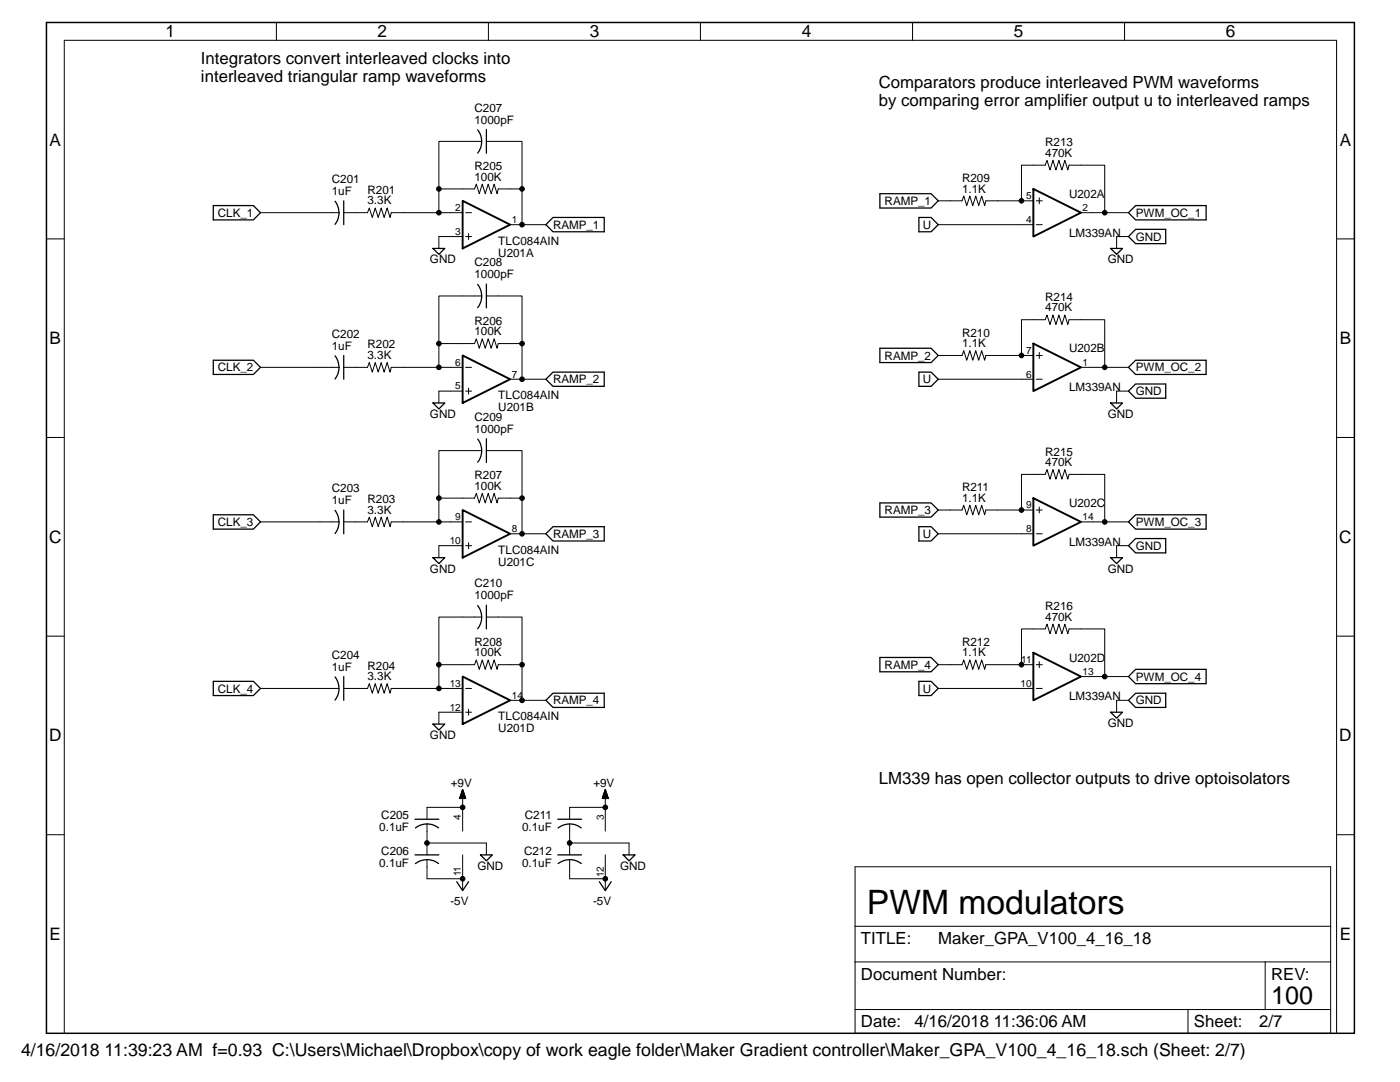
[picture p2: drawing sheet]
<svg xmlns="http://www.w3.org/2000/svg" width="279mm" height="216mm" viewBox="0 0 279 216" stroke-linecap="round" stroke-linejoin="round" font-family="sans-serif">
<g fill="none" stroke="#000" stroke-width=".25">
<path d="M95.3 25.9l.5 .9 .3 1.4M96.1 28.2l-.1 1-.7 1.3M97.1 25.8v4.8M175.6 38.7h10.2l1.4 1.4-1.4 1.4h-10.2zM42.6 41h8l1.4 1.4-1.4 1.5h-8zM66.9 40.2a3.7 3.7 0 0 1 0 4.6M68.6 40.1v4.7M86.4 49.6h2.4l-1.2 1.2zM95.3 56.7l.5 .9 .3 1.5M96.1 59.1l-.1 .9-.7 1.4M97.1 56.7v4.7M110.4 43.4h10.2v2.8h-10.2l-1.5-1.4z"/>
<path d="M183.4 43.4h2.4l1.4 1.4-1.4 1.4h-2.4zM221.7 49.6h2.3l-1.2 1.2zM225.2 42.4l1.4-1.4h14.1v2.9h-14.1zM226.6 45.8h6v2.8h-6l-1.4-1.4zM42.6 71.9h8l1.4 1.4-1.4 1.4h-8zM66.9 71a3.7 3.7 0 0 1 0 4.6M68.6 70.9v4.8M108.9 75.7l1.5-1.4h10.2v2.8h-10.2zM175.6 69.5h10.2l1.4 1.4-1.4 1.4h-10.2zM183.4 74.3h2.4l1.4 1.4-1.4 1.4h-2.4zM225.2 78l1.4-1.4h6v2.9h-6zM225.2 73.3l1.4-1.4h14.1v2.8h-14.1z"/>
<path d="M86.4 80.4h2.4l-1.2 1.2zM95.3 87.6l.5 .9 .3 1.4M96.1 89.9l-.3 1.5-.5 .8M97.1 87.5v4.8M221.7 80.4h2.3l-1.2 1.2zM42.6 102.7h8l1.4 1.4-1.4 1.5h-8zM66.9 101.8a3.7 3.7 0 0 1 0 4.7M68.6 101.8v4.7M86.4 111.3h2.4l-1.2 1.2zM108.9 106.5l1.5-1.4h10.2v2.9h-10.2zM175.6 100.4h10.2l1.4 1.4-1.4 1.4h-10.2zM183.4 105.1h2.4l1.4 1.4-1.4 1.5h-2.4z"/>
<path d="M221.7 111.3h2.3l-1.2 1.2zM225.2 108.9l1.4-1.4h6v2.8h-6zM225.2 104.1l1.4-1.4h14.1v2.9h-14.1zM42.6 136h8l1.4 1.4-1.4 1.4h-8zM66.9 135.1a3.7 3.7 0 0 1 0 4.6M68.6 135v4.7M95.3 120.8l.5 .9 .3 1.4M96.1 123.1l-.1 1-.7 1.4M97.1 120.8v4.7M108.9 139.7l1.5-1.4h10.2v2.9h-10.2zM175.6 131.2h10.2l1.4 1.4-1.4 1.4h-10.2zM183.4 136h2.4l1.4 1.4-1.4 1.4h-2.4z"/>
<path d="M225.2 139.7l1.4-1.4h6v2.9h-6zM226.6 133.6h14.1v2.8h-14.1l-1.4-1.4zM86.4 144.5h2.4l-1.2 1.2zM92.3 157.5l.6 1.8h-1.2zM120.8 157.5l.6 1.8h-1.2zM221.7 142.1h2.3l-1.2 1.2zM82.8 163.5h4.8M82.8 170.6h4.8M82.9 172.3a3.7 3.7 0 0 1 4.6 0M85.2 164.4l1.5 .3 .8 .5M85.2 164.4l-1.4 .3-.9 .5M91.1 175.9l1.2 1.8 1.2-1.8"/>
<path d="M95.9 170.6h2.4l-1.2 1.2zM111.3 163.5h4.8M111.3 170.6h4.8M111.4 172.3a3.7 3.7 0 0 1 4.6 0M113.7 164.4l-1.5 .3-.8 .5M113.7 164.4l1 .1 1.3 .7M119.6 175.9l1.2 1.8 1.2-1.8M124.4 170.6h2.3l-1.2 1.2z"/>
</g>
<path d="M206.2 37.7l9.5 4.7-9.5 4.8zM92.3 40.1l9.5 4.7-9.5 4.8zM92.3 70.9l9.5 4.8-9.5 4.7zM206.2 68.6l9.5 4.7-9.5 4.7zM206.2 99.4l9.5 4.7-9.5 4.8zM92.3 101.8l9.5 4.7-9.5 4.8zM92.3 135l9.5 4.7-9.5 4.8zM206.2 130.2l9.5 4.8-9.5 4.7z" fill="none" stroke="#000" stroke-width=".38"/>
<g fill="none" stroke="#000" stroke-width=".2">
<path d="M55.2 4.5v3.5M97.5 4.5v3.5M139.8 4.5v3.5M182.1 4.5v3.5M224.4 4.5v3.5M87.6 37.7v4.7M87.6 37.7h7.1l.4-1 .6 2 .5-2 .6 2 .6-2 .6 2 .6-2 .6 2 .2-1h4.8M96.1 28.2h-8.5v9.5M97.1 28.2h7.1v16.6M207.4 39.5v1.2M9.3 47.7h3.5M52 42.4h15.6"/>
<path d="M68.6 42.4h4.7l.4-.9 .6 1.9 .6-1.9 .6 1.9 .6-1.9 .6 1.9 .6-1.9 .6 1.9 .2-1h14.2M92.3 47.2h-4.7v2.4M92.9 47.2h1.2M92.9 42.4h1.2M93.5 46.6v1.2M96.1 59.1h-8.5v9.5M97.1 59.1h7.1v16.6M101.8 44.8h7.1M187.2 40.1h4.8l.3-1 .6 1.9 .6-1.9 .6 1.9 .6-1.9 .6 1.9 .6-1.9 .6 1.9 .2-.9h9.5M203.9 40.1v-7.1h4.7l.4-1 .5 1.9 .6-1.9 .6 1.9 .6-1.9 .6 1.9 .6-1.9 .6 1.9 .3-.9h7.1v9.4h-4.8M206.2 44.8h-19M206.8 44.8h1.2"/>
<path d="M206.8 40.1h1.2M220.5 42.4h4.7M225.2 47.2h-2.4v2.4M266.7 47.7h3.6M52 73.3h15.6M68.6 73.3h4.7l.4-1 .6 2 .6-2 .6 2 .6-2 .6 2 .6-2 .6 2 .2-1h14.2M87.6 68.6v4.7M87.6 68.6h7.1l.4-1 .6 1.9 .5-1.9 .6 1.9 .6-1.9 .6 1.9 .6-1.9 .6 1.9 .2-.9h4.8M92.3 78h-4.7v2.4M92.9 78h1.2M92.9 73.3h1.2M93.5 77.4v1.2"/>
<path d="M101.8 75.7h7.1M187.2 70.9h4.8l.3-.9 .6 1.9 .6-1.9 .6 1.9 .6-1.9 .6 1.9 .6-1.9 .6 1.9 .2-1h9.5M203.9 70.9v-7.1h4.7l.4-.9 .5 1.8 .6-1.8 .6 1.8 .6-1.8 .6 1.8 .6-1.8 .6 1.8 .3-.9h7.1v9.5h-4.8M206.2 75.7h-19M206.8 75.7h1.2M206.8 70.9h1.2M207.4 70.3v1.2M220.5 73.3h4.7M225.2 78h-2.4v2.4M9.3 87.3h3.5M87.6 99.4v4.7M87.6 99.4h7.1l.4-1 .6 2 .5-2 .6 2 .6-2 .6 2 .6-2 .6 2 .2-1h4.8"/>
<path d="M96.1 89.9h-8.5v9.5M97.1 89.9h7.1v16.6M266.7 87.3h3.6M52 104.1h15.6M68.6 104.1h4.7l.4-.9 .6 1.9 .6-1.9 .6 1.9 .6-1.9 .6 1.9 .6-1.9 .6 1.9 .2-1h14.2M92.3 108.9h-4.7v2.4M92.9 108.9h1.2M92.9 104.1h1.2M93.5 108.3v1.2M101.8 106.5h7.1M203.9 101.8v-7.1h4.7l.4-1 .5 1.9 .6-1.9 .6 1.9 .6-1.9 .6 1.9 .6-1.9 .6 1.9 .3-.9h7.1v9.4h-4.8M206.2 101.8h-9.5l-.2 .9-.6-1.9-.6 1.9-.6-1.9-.6 1.9-.6-1.9-.6 1.9-.6-1.9-.3 1h-4.8"/>
<path d="M206.2 106.5h-19M206.8 106.5h1.2M206.8 101.8h1.2M207.4 101.2v1.2M220.5 104.1h4.7M225.2 108.9h-2.4v2.4M9.3 126.9h3.5M67.6 137.4h-15.6M68.6 137.4h4.7l.4-1 .6 1.9 .6-1.9 .6 1.9 .6-1.9 .6 1.9 .6-1.9 .6 1.9 .2-.9h14.2M87.6 132.6v4.8M87.6 132.6h7.1l.4-.9 .6 1.9 .5-1.9 .6 1.9 .6-1.9 .6 1.9 .6-1.9 .6 1.9 .2-1h4.8M92.9 137.4h1.2"/>
<path d="M96.1 123.1h-8.5v9.5M97.1 123.1h7.1v16.6M101.8 139.7h7.1M187.2 132.6h4.8l.3-.9 .6 1.9 .6-1.9 .6 1.9 .6-1.9 .6 1.9 .6-1.9 .6 1.9 .2-1h9.5M203.9 132.6v-7.1h4.7l.4-1 .5 1.9 .6-1.9 .6 1.9 .6-1.9 .6 1.9 .6-1.9 .6 1.9 .3-.9h7.1v9.5h-4.8M206.2 137.4h-19M206.8 137.4h1.2M206.8 132.6h1.2M207.4 132v1.2M220.5 135h4.7M225.2 139.7h-2.4v2.4M266.7 126.9h3.6"/>
<path d="M91.8 159.3h1.1M91.8 159.2h1.1M91.8 159h1M91.9 158.9h.9M91.9 158.8h.9M91.9 158.7h.8M92 158.6h.7M92 158.5h.6M92 158.4h.6M92.1 158.3h.5M92.1 158.2h.4M92.2 158.1h.3"/>
<path d="M92.2 157.9h.3M92.2 157.8h.2M92.3 157.7h.1M92.3 157.6h.1M92.3 142.1h-4.7v2.4M92.3 157.5l.6 1.8h-1.2zM92.3 158.7v7.1M92.9 142.1h1.2M93.5 141.5v1.2M120.2 159.3h1.2M120.3 159.2h1M120.3 159h1"/>
<path d="M120.3 158.9h1M120.4 158.8h.8M120.4 158.7h.8M120.4 158.6h.8M120.5 158.5h.6M120.5 158.4h.6M120.6 158.3h.5M120.6 158.2h.4M120.6 158.1h.4M120.7 157.9h.2M120.7 157.8h.2M120.7 157.7h.2"/>
<path d="M120.8 157.6h.1M120.8 158.7v7.1M120.8 157.5l.6 1.8h-1.2zM9.3 166.6h3.5M85.2 164.4v6.2M85.2 171.5v3.8h7.1M85.2 168.2h11.9v2.4M92.3 170.6v7.1M92.3 161.1h-7.1v2.4M113.7 168.2h11.8v2.4M113.7 164.4v6.2M113.7 171.5v3.8h7.1"/>
<path d="M120.8 170.6v7.1M120.8 161.1h-7.1v2.4M266.7 166.6h3.6M170.6 191.9h95M170.6 184.8h95M252.5 191.9v9.5M12.8 206.2v-198.2h253.9v198.2M237.1 201.4v4.8M237.1 201.4h15.4M252.5 201.4h13.1v4.8h-95v-4.8h66.5M265.6 201.4v-28.4h-95v28.4"/>
<circle cx="87.6" cy="37.7" r=".46"/>
<circle cx="104.2" cy="37.7" r=".46"/>
<circle cx="87.6" cy="42.4" r=".46"/>
<circle cx="104.2" cy="44.8" r=".46"/>
<circle cx="203.9" cy="40.1" r=".46"/>
<circle cx="220.5" cy="42.4" r=".46"/>
<circle cx="87.6" cy="73.3" r=".46"/>
<circle cx="87.6" cy="68.6" r=".46"/>
<circle cx="104.2" cy="75.7" r=".46"/>
<circle cx="104.2" cy="68.6" r=".46"/>
<circle cx="203.9" cy="70.9" r=".46"/>
<circle cx="220.5" cy="73.3" r=".46"/>
<circle cx="87.6" cy="99.4" r=".46"/>
<circle cx="104.2" cy="99.4" r=".46"/>
<circle cx="87.6" cy="104.1" r=".46"/>
<circle cx="104.2" cy="106.5" r=".46"/>
<circle cx="203.9" cy="101.8" r=".46"/>
<circle cx="220.5" cy="104.1" r=".46"/>
<circle cx="87.6" cy="132.6" r=".46"/>
<circle cx="87.6" cy="137.4" r=".46"/>
<circle cx="104.2" cy="132.6" r=".46"/>
<circle cx="104.2" cy="139.7" r=".46"/>
<circle cx="203.9" cy="132.6" r=".46"/>
<circle cx="220.5" cy="135" r=".46"/>
<circle cx="85.2" cy="168.2" r=".46"/>
<circle cx="92.3" cy="161.1" r=".46"/>
<circle cx="92.3" cy="175.3" r=".46"/>
<circle cx="113.7" cy="168.2" r=".46"/>
<circle cx="120.8" cy="161.1" r=".46"/>
<circle cx="120.8" cy="175.3" r=".46"/>
</g>
<path d="M9.3 4.5h261v201.7h-261z" fill="none" stroke="#000" stroke-width=".3"/>
<g fill="#000">
<circle cx="87.6" cy="37.7" r=".46"/>
<circle cx="104.2" cy="37.7" r=".46"/>
<circle cx="87.6" cy="42.4" r=".46"/>
<circle cx="104.2" cy="44.8" r=".46"/>
<circle cx="203.9" cy="40.1" r=".46"/>
<circle cx="220.5" cy="42.4" r=".46"/>
<circle cx="87.6" cy="73.3" r=".46"/>
<circle cx="87.6" cy="68.6" r=".46"/>
<circle cx="104.2" cy="75.7" r=".46"/>
<circle cx="104.2" cy="68.6" r=".46"/>
<circle cx="203.9" cy="70.9" r=".46"/>
<circle cx="220.5" cy="73.3" r=".46"/>
<circle cx="87.6" cy="99.4" r=".46"/>
<circle cx="104.2" cy="99.4" r=".46"/>
<circle cx="87.6" cy="104.1" r=".46"/>
<circle cx="104.2" cy="106.5" r=".46"/>
<circle cx="203.9" cy="101.8" r=".46"/>
<circle cx="220.5" cy="104.1" r=".46"/>
<circle cx="87.6" cy="132.6" r=".46"/>
<circle cx="87.6" cy="137.4" r=".46"/>
<circle cx="104.2" cy="132.6" r=".46"/>
<circle cx="104.2" cy="139.7" r=".46"/>
<circle cx="203.9" cy="132.6" r=".46"/>
<circle cx="220.5" cy="135" r=".46"/>
<circle cx="85.2" cy="168.2" r=".46"/>
<circle cx="92.3" cy="161.1" r=".46"/>
<circle cx="92.3" cy="175.3" r=".46"/>
<circle cx="113.7" cy="168.2" r=".46"/>
<circle cx="120.8" cy="161.1" r=".46"/>
<circle cx="120.8" cy="175.3" r=".46"/>
</g>
<text font-size="6.7" x="173" y="182.5">PWM modulators</text>
<text font-size="5" x="253.7" y="200.3">100</text>
<text font-size="3.5" x="4.2" y="210.7">4/16/2018 11:39:23 AM f=0.93 C:\Users\Michael\Dropbox\copy of work eagle folder\Maker Gradient controller\Maker_GPA_V100_4_16_18.sch (Sheet: 2/7)</text>
<g font-size="3.4">
<text x="33" y="7.5">1</text>
<text x="75.4" y="7.5">2</text>
<text x="117.7" y="7.5">3</text>
<text x="160" y="7.5">4</text>
<text x="202.3" y="7.5">5</text>
<text x="244.6" y="7.5">6</text>
<text x="9.9" y="29.1">A</text>
<text x="267.4" y="29.1">A</text>
<text x="9.9" y="68.7">B</text>
<text x="267.4" y="68.7">B</text>
<text x="9.8" y="108.3">C</text>
<text x="267.3" y="108.3">C</text>
<text x="9.8" y="148">D</text>
<text x="267.3" y="148">D</text>
<text x="9.9" y="187.6">E</text>
<text x="267.4" y="187.6">E</text>
</g>
<g font-size="3.3">
<text x="40.1" y="12.8">Integrators convert interleaved clocks into</text>
<text x="40.1" y="16.3">interleaved triangular ramp waveforms</text>
<text x="175.4" y="17.5">Comparators produce interleaved PWM waveforms</text>
<text x="175.4" y="21.1">by comparing error amplifier output u to interleaved ramps</text>
<text x="175.4" y="156.4">LM339 has open collector outputs to drive optoisolators</text>
<text x="171.8" y="188.4">TITLE:</text>
<text x="187.2" y="188.4">Maker_GPA_V100_4_16_18</text>
<text x="171.8" y="195.5">Document Number:</text>
<text x="253.7" y="195.5">REV:</text>
<text x="171.8" y="205">Date:</text>
<text x="182.5" y="205">4/16/2018 11:36:06 AM</text>
<text x="238.3" y="205">Sheet:</text>
<text x="251.3" y="205">2/7</text>
</g>
<g font-size="2.3">
<text x="94.7" y="22.3">C207</text>
<text x="94.7" y="24.7">1000pF</text>
<text x="208.6" y="29.2">R213</text>
<text x="94.7" y="33.9">R205</text>
<text x="208.6" y="31.3">470K</text>
<text x="66.2" y="38.9">1uF</text>
<text x="66.2" y="36.5">C201</text>
<text x="73.3" y="40.8">3.3K</text>
<text x="73.3" y="38.7">R201</text>
<text x="94.7" y="36">100K</text>
<text x="176.6" y="40.9">RAMP_1</text>
<text x="192" y="38.4">1.1K</text>
<text x="192" y="36.3">R209</text>
<text x="213.4" y="39.5">U202A</text>
<text x="43.5" y="43.3">CLK_1</text>
<text x="110.4" y="45.7">RAMP_1</text>
<text x="184.1" y="45.6">U</text>
<text x="213.4" y="47.2">LM339AN</text>
<text x="226.7" y="43.3">PWM_OC_1</text>
<text x="85.8" y="52.5">GND</text>
<text x="94.7" y="53.1">C208</text>
<text x="99.4" y="48.9">TLC084AIN</text>
<text x="99.4" y="51.2">U201A</text>
<text x="221.1" y="52.5">GND</text>
<text x="226.7" y="48">GND</text>
<text x="94.7" y="55.5">1000pF</text>
<text x="94.7" y="64.8">R206</text>
<text x="208.6" y="60">R214</text>
<text x="208.6" y="62.1">470K</text>
<text x="66.2" y="67.4">C202</text>
<text x="66.2" y="69.7">1uF</text>
<text x="73.3" y="69.5">R202</text>
<text x="73.3" y="71.6">3.3K</text>
<text x="94.7" y="66.9">100K</text>
<text x="176.6" y="71.8">RAMP_2</text>
<text x="192" y="67.2">R210</text>
<text x="192" y="69.3">1.1K</text>
<text x="213.4" y="70.3">U202B</text>
<text x="43.5" y="74.1">CLK_2</text>
<text x="110.4" y="76.5">RAMP_2</text>
<text x="184.1" y="76.5">U</text>
<text x="226.7" y="74.1">PWM_OC_2</text>
<text x="85.8" y="83.4">GND</text>
<text x="94.7" y="84">C209</text>
<text x="99.4" y="79.7">TLC084AIN</text>
<text x="99.4" y="82.1">U201B</text>
<text x="213.4" y="78">LM339AN</text>
<text x="221.1" y="83.4">GND</text>
<text x="226.7" y="78.9">GND</text>
<text x="94.7" y="86.3">1000pF</text>
<text x="94.7" y="95.6">R207</text>
<text x="208.6" y="90.9">R215</text>
<text x="208.6" y="93">470K</text>
<text x="66.2" y="98.2">C203</text>
<text x="66.2" y="100.6">1uF</text>
<text x="73.3" y="100.4">R203</text>
<text x="94.7" y="97.7">100K</text>
<text x="192" y="98">R211</text>
<text x="192" y="100.1">1.1K</text>
<text x="213.4" y="101.2">U202C</text>
<text x="43.5" y="105">CLK_3</text>
<text x="73.3" y="102.5">3.3K</text>
<text x="110.4" y="107.4">RAMP_3</text>
<text x="176.6" y="102.6">RAMP_3</text>
<text x="184.1" y="107.3">U</text>
<text x="226.7" y="105">PWM_OC_3</text>
<text x="99.4" y="110.6">TLC084AIN</text>
<text x="99.4" y="112.9">U201C</text>
<text x="213.4" y="108.9">LM339AN</text>
<text x="226.7" y="109.7">GND</text>
<text x="85.8" y="114.2">GND</text>
<text x="94.7" y="119.6">1000pF</text>
<text x="94.7" y="117.2">C210</text>
<text x="221.1" y="114.2">GND</text>
<text x="208.6" y="121.7">R216</text>
<text x="208.6" y="123.8">470K</text>
<text x="66.2" y="131.4">C204</text>
<text x="94.7" y="128.8">R208</text>
<text x="94.7" y="131">100K</text>
<text x="192" y="128.8">R212</text>
<text x="192" y="131">1.1K</text>
<text x="66.2" y="133.8">1uF</text>
<text x="73.3" y="133.6">R204</text>
<text x="73.3" y="135.7">3.3K</text>
<text x="176.6" y="133.4">RAMP_4</text>
<text x="213.4" y="132">U202D</text>
<text x="226.7" y="135.8">PWM_OC_4</text>
<text x="43.5" y="138.2">CLK_4</text>
<text x="99.4" y="143.8">TLC084AIN</text>
<text x="110.4" y="140.6">RAMP_4</text>
<text x="184.1" y="138.2">U</text>
<text x="213.4" y="139.7">LM339AN</text>
<text x="226.7" y="140.6">GND</text>
<text x="85.8" y="147.4">GND</text>
<text x="99.4" y="146.1">U201D</text>
<text x="221.1" y="145.1">GND</text>
<text x="90" y="157">+9V</text>
<text x="118.4" y="157">+9V</text>
<text x="75.7" y="165.8">0.1uF</text>
<text x="76.1" y="163.5">C205</text>
<text x="104.2" y="165.8">0.1uF</text>
<text x="104.8" y="163.5">C211</text>
<text x="75.7" y="173">0.1uF</text>
<text x="76.1" y="170.6">C206</text>
<text x="95.3" y="173.6">GND</text>
<text x="104.2" y="173">0.1uF</text>
<text x="104.6" y="170.6">C212</text>
<text x="123.8" y="173.6">GND</text>
<text x="89.9" y="180.6">-5V</text>
<text x="118.4" y="180.6">-5V</text>
</g>
<g font-size="2">
<text x="204.8" y="39.8">5</text>
<text x="90.9" y="42.1">2</text>
<text x="90.9" y="46.9">3</text>
<text x="102.2" y="44.5">1</text>
<text x="204.8" y="44.5">4</text>
<text x="216" y="42.1">2</text>
<text x="204.8" y="70.6">7</text>
<text x="90.9" y="73">6</text>
<text x="90.9" y="77.7">5</text>
<text x="102.2" y="75.3">7</text>
<text x="204.8" y="75.3">6</text>
<text x="216" y="73">1</text>
<text x="204.8" y="101.5">9</text>
<text x="90.9" y="103.8">9</text>
<text x="102.2" y="106.2">8</text>
<text x="204.8" y="106.2">8</text>
<text x="216" y="103.8">14</text>
<text x="89.7" y="108.6">10</text>
<text x="89.7" y="137">13</text>
<text x="203.7" y="137">10</text>
<text x="203.8" y="132.3">11</text>
<text x="216" y="134.7">13</text>
<text x="89.7" y="141.8">12</text>
<text x="102.2" y="139.4">14</text>
<text x="92" y="163.7" transform="rotate(-90 92 163.7)">4</text>
<text x="120.5" y="163.7" transform="rotate(-90 120.5 163.7)">3</text>
<text x="92" y="174.9" transform="rotate(-90 92 174.9)">11</text>
<text x="120.5" y="175" transform="rotate(-90 120.5 175)">12</text>
</g>
</svg>
